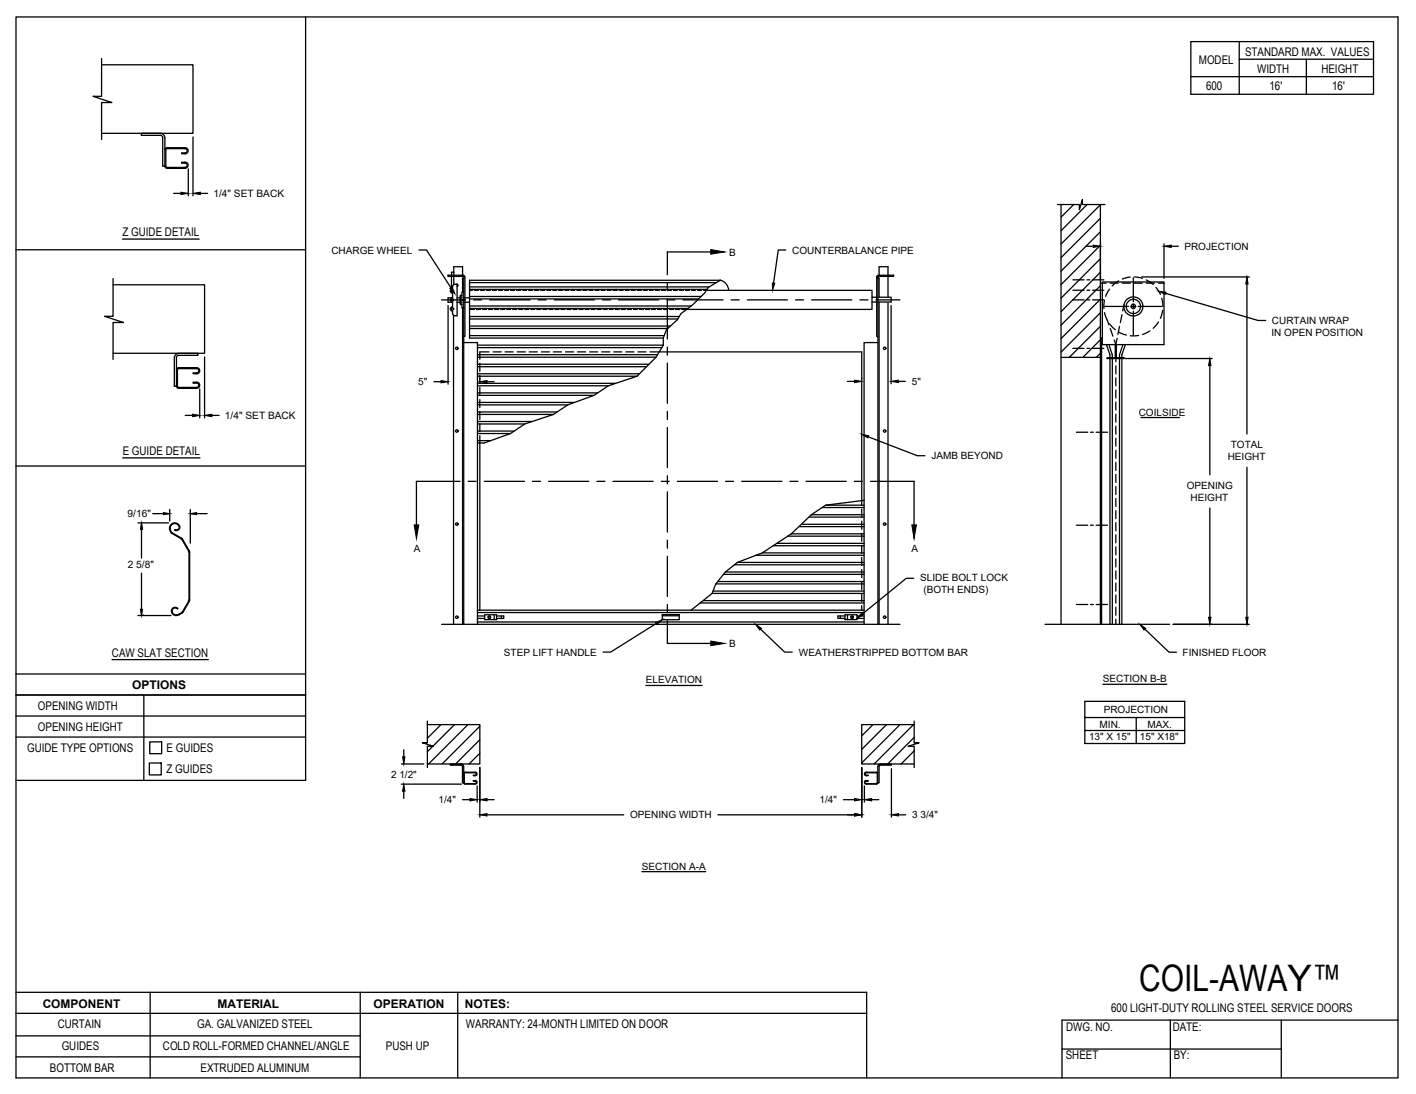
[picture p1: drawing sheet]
<svg xmlns="http://www.w3.org/2000/svg" width="279mm" height="216mm" viewBox="0 0 279 216" stroke-linecap="round" stroke-linejoin="round" font-family="sans-serif">
<!-- layer: ANNOTATIONS -->
<g fill="none" stroke="#000" stroke-width=".25">
<path d="M34.3 38.2h1.4M37.1 33.3v5.4M38.1 27v11.7M39.5 38.2h1.5M82.7 49.3h1.5l4.8 7.5M155 49.3h-1.4l-1 6.6M214.3 48.6h1.4M217.1 48.1v7.1M225.3 54.7h21.2M229.7 48.1v6.8M230 57.9l18.2 5.3h1.5M231.1 48.6h1.4"/>
<path d="M246 56v29.7M39.4 76.8v5.7M40.4 70.4v12.1M85.6 75.3h1.4M88.4 60.3v15.5M94.7 74.6v.3M96.1 75.3h1.4M167.2 75.3h1.4M170 74.5v.3M175.8 60.3v15.4M177.2 75.3h1.4M222.1 70.8h17.1"/>
<path d="M238.7 72.2v21.5M36.6 82h1.4M41.8 82h1.4M171.3 86.2l9.7 3.7h1.5M225.1 82.4h7.6M246 92.2v29.6M27.2 103.2h6.1M27.9 103.2v6.9M27.9 113.1v8.4M30.1 101.4h3.4M33.5 100.5v2.3M37.5 100.5v6.7"/>
<path d="M37.5 101.4h3.4M180.3 114.1h-1.5l-8.6 7.1M238.7 100.3v21.5M27.2 121.5h6.5M127.4 135.3h11.1M129.5 123l-9 5.7h-1.5M150.1 124.2l4.7 4.5h1.5M214.1 138.4h19.7v8.3h-19.7zM217.6 135h12.6M225.9 124.2l4.8 4.5h1.4M231.5 123.2h15M79.2 150.8h4.4"/>
<path d="M79.2 154.7h11.8M79.7 148v1.4M79.7 156.1v1.5M91.2 157.8h1.5M94.1 155.1v3.2M94.7 151.5v9.8M96.1 157.8h1.4M166.4 157.8h2.2M170 151.5v9.8M170.6 155.1v3.2M172 157.8h1.4M175.9 151.7v9.6"/>
<path d="M214.1 141.6h19.7M214.1 144.2h19.7M224.2 141.6v5.1M96.1 160.8h27M126.6 172h12.7M141.6 160.8h27M177.3 160.8h1.4"/>
</g>
<g fill="#000" stroke="#000" stroke-width=".2">
<path d="M35.7 37.9l1.4 .3-1.4 .2zM38.1 38.2l1.4-.3v.5zM88.8 56.9l.4-.3 .5 1.4zM152.4 55.9h.5l-.5 1.4zM215.7 48.4l1.4 .2-1.4 .2zM228.6 57.5l1.5 .2-.2 .4zM229.7 48.6l1.4-.2v.4zM246 54.7l.3 1.3h-.5zM87 75.1l1.4 .2-1.4 .3zM94.7 75.3l1.4-.2v.5zM168.6 75l1.4 .3-1.4 .2zM175.8 75.3l1.4-.3v.5z"/>
<path d="M238.7 70.8l.3 1.4h-.5zM38 81.7l1.4 .3-1.4 .2zM40.4 82l1.4-.3v.5zM170 85.7l1.4 .3-.1 .4zM27.9 103.2l.2 1.3h-.4zM32.2 101.2l1.3 .2-1.3 .2zM37.5 101.4l1.3-.2v.4zM27.7 120.2h.4l-.2 1.3zM129.4 122.9l1.3-.6-1.1 1zM149.1 123.2l1.1 .8-.3 .3zM170 121l.3 .3-1.2 .7zM224.9 123.2l1.2 .8-.4 .3z"/>
<path d="M238.5 121.8h.5l-.3 1.4zM245.8 121.8h.5l-.3 1.4zM79.4 149.4h.5l-.2 1.4zM79.7 154.7l.2 1.4h-.5zM92.7 157.6l1.4 .2-1.4 .3zM94.7 157.8l1.4-.2v.5zM168.6 157.6l1.4 .2-1.4 .3zM170.6 157.8l1.4-.2v.5zM94.7 160.8l1.4-.2v.4zM168.6 160.6l1.4 .2-1.4 .2zM175.9 160.8l1.4-.2v.4z"/>
</g>
<!-- layer: PUSH UP -->
<g fill="none" stroke="#000" stroke-width=".25">
<path d="M87.1 59.2h4.8M89.1 54.5v2.5M89.3 58.8a.43 .43 0 0 0-.4 .4 .43 .43 0 0 0 .4 .4M89.3 56.5l.2-.3 .7-.1v6.2l-.7-.1-.2-.3v-.5a.44 .44 0 0 1-.4-.4 .44 .44 0 0 1 .4-.5v-.9M89.3 56.6v.4a.43 .43 0 0 0-.4 .4 .43 .43 0 0 0 .4 .5M89.3 57.9v.9h-.9v.8h.9M89.5 54.3v-1.7h1.8v1.7M89.5 53.7h-.4v.6M89.5 54.5v1.7M90 56.1l.4 .1-.2 .4M90.2 58.8h.6M90.2 59.6h.6"/>
<path d="M90.9 58.4h-.1v1.6h.1M91.1 58.3h-.2v1.8h.2M91.5 57.6h-.4v3.2h.4M91.5 54.9h-.2v2.7M91.7 54.7l-.3-.4h-3v.2h3l.1 .2v68.5M91.7 54.7v11.7h-.2M91.7 58.8h.9M91.7 59.6h.9M92.6 57.1h46.9M92.6 58.5h45.7M92.6 59h45.3M92.6 56.6h47.3"/>
<path d="M92.6 55.8h48.7M92.6 57.3h.6M93.5 59.2h1.5M93.6 57.3h.8M94.8 57.3h.8M96 57.3h.8M96.6 59.2h8M97.2 57.3h.8M98.4 57.3h.7M99.5 57.3h.8M100.7 57.3h.8M101.9 57.3h.8"/>
<path d="M103.1 57.3h.8M104.3 57.3h.8M105.5 57.3h.8M106.2 59.2h1.6M106.7 57.3h.8M107.9 57.3h.8M109.1 57.3h.8M109.3 59.2h8M110.3 57.3h.8M111.4 57.3h.8M112.6 57.3h.8M113.8 57.3h.8"/>
<path d="M115 57.3h.8M116.2 57.3h.8M117.4 57.3h.8M118.6 57.3h.8M118.9 59.2h1.6M119.8 57.3h.8M121 57.3h.8M122 59.2h8M122.2 57.3h.8M123.4 57.3h.7M124.5 57.3h.8M125.7 57.3h.8"/>
<path d="M126.9 57.3h.8M128.1 57.3h.8M129.3 57.3h.8M130.5 57.3h.8M131.6 59.2h1.6M131.7 57.3h.8M132.9 57.3h.8M134.1 57.3h.8M134.7 59.2h8M135.3 57.3h.8M136.5 57.3h.7M137.6 57.3h.8"/>
<path d="M138.8 57.3h33.3v3.8h-37.6M142.1 55.3a2.19 2.19 0 0 1 1.7 2M142.1 55.3l-2.3 1.4-.8 1.2-2.4 2.3-2.2 1.7-.8 1.2-2.1 2-.6 1.6v1.4M142.1 55.3h-49.5v11.4h38.3M144.3 59.2h1.6M147.4 59.2h8M157 59.2h1.6M160.1 59.2h8M169.7 59.2h1.6M172.1 58.7h.9M172.1 59.6h.9M172.8 59.2h4.8"/>
<path d="M173.2 54.7v.2h.3v3.8M173.2 58.7h2.6v.9h-2.6M173.2 54.9v68.3M173.3 54.5l-.1 .2M173.3 54.5h3v-.2h-3l-.3 .2v11.9h.2M173.5 52.7v1.6M173.5 59.6v63.6M173.5 52.6h1.7v6M175.2 59.8v63.4M208.7 40.4h4.3v1l.6-2v1h4.4M209.4 40.4v82.8M211.7 59.2h2.2"/>
<path d="M211.7 57.3h2.2M211.7 55.2h2.2M211.9 40.4l-2.5 2.5M214.5 59.2h.5M214.5 57.3h.5M214.5 55.2h.5M214.5 40.4l-5.1 5.1M215.6 59.2h2.2M215.6 57.3h2.2M215.6 55.2h2.2M217.1 43.1l-7.7 7.7M217.1 45.7l-7.7 7.8"/>
<path d="M217.1 48.4l-7.7 7.8M217.1 51.1l-7.7 7.7M217.1 40.4v82.8M217.1 40.4l-7.7 7.8M217.1 53.7l-7.7 7.8M217.1 56.4l-7.7 7.8M217.1 59.1l-7.7 7.7M217.1 55.9h1.1M217.5 55.6h12.2v12.4h-12.2zM217.9 59.3l-.1 1.6M218.9 57.1l-.7 1.4M219 55.9h1.6"/>
<path d="M220.7 55.4l-1.3 1M221.4 55.9h1.6M223 54.7l-1.6 .4M223.6 54.8v4.7M223.8 55.9h1.6M223.8 54.7l1.6 .2M226.2 55.2l1.3 .9M226.2 55.9h1.6M228.1 56.7l.9 1.4M228.6 55.9h1.1M229.2 58.9l.3 1.6M89.5 62.2v61"/>
<path d="M91.3 60.8v62.4M91.5 67.6h2.7v55.6M92.6 66.2h38.4M92.6 62.5h41.4M92.6 64.3h39.7M92.6 64.8h39.2M92.6 62.9h41.1M92.6 61.1h1M92.6 60.4h43.8M92.6 60.9h43.1M94 61.1h.8M94.2 68.6h36.4"/>
<path d="M94.2 68.1h36.7M94.2 79.9h17.8M94.2 79.4h19.1M94.2 78h23M94.2 77.5h23.7M94.2 76.1h25.8M94.2 75.6h27.3M94.2 74.3h31.5M94.2 73.8h32M94.2 72.4h33.4M94.2 71.9h33.8M94.2 70.5h35.3"/>
<path d="M94.2 70h35.5M94.7 71.7v1.6M94.7 74.1v1.6M94.7 76.5v1.5M94.7 78.8v1.6M95.2 61.1h.8M96.4 61.1h.8M96.5 69.4h-1.8v1.5M97.3 69.4h1.6M97.6 61.1h.8M98.8 61.1h.8M99.7 69.4h1.6"/>
<path d="M100 61.1h.8M101.2 61.1h.8M102.1 69.4h1.6M102.4 61.1h.7M103.5 61.1h.8M104.4 69.4h1.6M104.7 61.1h.8M105.9 61.1h.8M106.8 69.4h1.6M107.1 61.1h.8M108.3 61.1h.8M109.2 69.4h1.6"/>
<path d="M109.5 61.1h.8M110.7 61.1h.8M111.6 69.4h1.6M111.9 61.1h.8M113.1 61.1h.8M114 69.4h1.5M114.3 61.1h.8M115.4 61.1h.8M116.4 69.4h1.5M116.6 61.1h.8M117.8 61.1h.8M118.7 69.4h1.6"/>
<path d="M119 61.1h.8M120.2 61.1h.8M121.1 69.4h1.6M121.4 61.1h.8M122.6 61.1h.8M123.5 69.4h1.6M123.8 61.1h.8M125 61.1h.8M125.7 74.3l-5.7 1.8-2.8 1.9-5.2 1.9-2.8 1.9h-15M125.9 69.4h1.6M126.2 61.1h.8M127.4 61.1h.8"/>
<path d="M128.2 69.4h41.8v30.3M128.5 61.1h.8M129.8 61.1h.7M130.9 68.1l-1.4 2.4-3.8 3.8M130.9 61.1h.8M132.1 61.1h.8M133.3 61.1h.8M173.2 67.6h-2.7v55.6M209.4 70.5h7.7M211.7 68.7h2.2M214.5 68.7h.5M215.6 68.7h2.2"/>
<path d="M217.1 61.7l-7.7 7.8M217.1 64.4l-6.1 6.1M217.1 67.1l-3.4 3.4M217.1 69.7l-.8 .8M217.1 66.7h.3v56.5M217.9 61.7l.6 1.5M218 60.5h4.7M218.3 68l.7 2v53.2M218.5 70.6h3.3v.2h-3.3zM218.5 63.2l.3 .9M218.8 68l.7 2v53.2M218.9 63.9l1.2 1.2"/>
<path d="M219.1 64.8l.5 1.5M219.8 67.1l.4 .9M220 70.6v-2.5h.3v2.5M220.2 68v1M220.2 69.8v1.6M220.2 72.2v1.6M220.2 74.6v1.6M220.2 77v1.5M220.2 79.3v1.6M220.4 66.8l-.2 1.2M220.7 65.5l1.6 .6M220.9 64.4l-.3 1.6"/>
<path d="M221.4 62.1l-.3 1.6M221.6 68l-.7 2v53.2M221.8 60.1l-.3 1.2M222.1 68l-.7 2v53.2M223.2 60.5h.9M223.6 60v.9M223.6 61.4v4.7M224.6 60.5h4.7M224.7 66.2l-1.7 .1M226.9 65.3l-1.5 .7M228.6 63.5l-1.1 1.3M229.4 61.3l-.4 1.5"/>
<path d="M94.2 81.3h15.7M94.2 83.2h10.8M94.2 83.7h9.3M94.2 85.1h7.2M94.2 85.6h6.5M94.2 87h2.6M94.7 81.2v1.6M94.7 83.6v1.6M94.7 86v34.4M109.2 81.8l-5.7 1.9-2.8 1.9-5.2 1.8h-1.3M162.9 99.7h7.6M170.5 98.7l-7.6 1-2.8 1.9"/>
<path d="M212.4 85.3h2.2M215.2 85.3h.5M216.3 85.3h2.2M220.2 81.7v1.6M220.2 84.1v1.6M220.2 86.5v1.6M220.2 88.9v1.5M220.2 91.2v1.6M220.2 93.6v1.6M220.2 96v1.6M220.2 98.4v1.6M138.2 119h32.3"/>
<path d="M138.7 118.5h31.8M140.5 117.1h30M140.7 116.6h29.8M141.2 115.2h29.3M141.6 114.8h28.9M142.7 113.3h27.8M143.1 112.9h27.4M144.9 111.5h25.6M145.5 111h25M149.2 109.6h21.3M150.4 109.1h20.1M152.6 107.7h17.9"/>
<path d="M153.3 107.2h17.2M155.4 105.8h15.1M156.1 105.3l-5.7 3.8-4.9 1.9-2.4 1.9-1.9 2.3-.7 1.9-4.1 3.3M156.1 105.3h14.4M157.8 103.9h12.7M158.4 103.5h12.1M159.7 102h10.8M160.1 101.6h10.4M160.1 101.6l-4 3.7M162.2 100.2h8.3M170 100.5v1.6M170 102.8v1.7"/>
<path d="M170 105.2v1.6M170 107.6v1.6M170 110v1.6M170 112.4v1.6M170 114.8v1.6M170 117.2v1.5M170 119.5v.9M212.4 103.7h2.2M212.4 119.3h2.2M215.2 103.7h.5M215.2 119.3h.5M216.3 103.7h2.2"/>
<path d="M216.3 119.3h2.2M220.2 100.8v1.6M220.2 103.1v1.6M220.2 105.5v1.6M220.2 107.9v1.6M220.2 110.3v1.6M220.2 112.7v1.6M220.2 115.1v1.5M220.2 117.4v1.6M220.2 119.8v1.6M87.1 123.2h90.5M94.2 122.7h76.3"/>
<path d="M94.2 120.9h76.3M94.2 120.4h76.3M94.2 122h1.4M94.2 121.6h1.4M95.6 121.3h2.4v1h-2.4zM97.5 121.3v1M98 121.6h1.4v.4h-1.4M98.9 121.6v.4M130.7 121.3h3.3v1h-3.3zM130.7 121.5h3.3M165.8 121.6v.4M166.7 121.6h-1.4v.4h1.4"/>
<path d="M166.7 121.3h2.4v1h-2.4zM167.2 121.3v1M169.1 122h1.4M169.1 121.6h1.4M206.2 123.2h24.6M220.2 122.2v1M83.4 146.6h.1M84.3 142.3v4.3h-.9l2.1 .7h-1.2v4.2M84.3 143h10.4v7.8h-10.4M85.4 147.3l-1.1 1.1M87 143l-2.7 2.7M88.8 150.8h2.2l.4 .2 .1 3.5h-.3v-3.4l-2.4-.1z"/>
<path d="M89.7 143l-4.3 4.3M91.5 154.5l.2 .2M91.7 152.5l-.1 .1v1.9l.1 .1M91.7 152.4l-.2 .2M91.7 152.4h2.1a.35 .35 0 0 1 .3 .3 .35 .35 0 0 1-.3 .4M91.7 152.5h2.1M92.3 143l-7.7 7.8M93.8 152.5l.2 .1v.3l-.6 .1v.1h.4M93.8 154a.35 .35 0 0 1 .3 .4 .35 .35 0 0 1-.3 .3h-2.1M93.8 154.1h-.4v.1h.5l.1 .2-.1 .2h-2.2M94.7 143.3l-7.5 7.5M94.7 146l-4.8 4.8"/>
<path d="M94.7 148.7l-2.1 2.1M170.9 154a.35 .35 0 0 0-.3 .4 .35 .35 0 0 0 .3 .3h2.1M170.9 152.5l-.2 .1v.3l.6 .1v.1h-.4M170.9 154.1h.4v.1h-.5l-.1 .2 .1 .2h2.2M170.9 152.5h2.1M172.3 143l-2.3 2.2M173 152.5l.1 .1v1.9l-.1 .1M173 152.4l.2 .2M173 152.4h-2.1a.35 .35 0 0 0-.3 .3 .35 .35 0 0 0 .3 .4M173.2 154.5l-.2 .2M173.3 151l.4-.2h2.2v.2l-2.4 .1v3.4h-.3zM174.9 143l-4.9 4.9"/>
<path d="M177.6 143l-7.6 7.6M180.3 143l-7.8 7.8M180.4 143h-10.4v7.8h10.4M180.4 142.3v4.3h1l-2.2 .7h1.2v4.2M180.4 145.5l-5.2 5.3M180.4 148.2l-2.6 2.6"/>
<circle cx="89.3" cy="57.4" r=".22"/>
<circle cx="89.3" cy="59.2" r=".22"/>
<circle cx="89.3" cy="61" r=".22"/>
<circle cx="90.1" cy="68.7" r=".24"/>
<circle cx="174.6" cy="68.7" r=".24"/>
<circle cx="223.6" cy="60.5" r=".43"/>
<circle cx="223.6" cy="60.5" r="1.41"/>
<circle cx="223.6" cy="60.5" r="1.88"/>
<circle cx="90.1" cy="85.1" r=".24"/>
<circle cx="174.6" cy="85.1" r=".24"/>
<circle cx="90.1" cy="103.4" r=".24"/>
<circle cx="174.6" cy="103.4" r=".24"/>
<circle cx="90.1" cy="121.8" r=".24"/>
<circle cx="96.6" cy="121.8" r=".24"/>
<circle cx="168.1" cy="121.8" r=".24"/>
<circle cx="174.6" cy="121.8" r=".24"/>
</g>
<!-- layer: SECTION CUTS -->
<g fill="none" stroke="#000" stroke-width=".25">
<path d="M131.7 55.8v1.6M131.7 59v7.9M140.3 49.7h-8.6v4.5M131.7 68.5v1.6M131.7 71.7v7.9M90.8 95h-8.6v8.6M92.4 95h1.6M95.5 95h8M105.1 95h1.6M108.2 95h8M117.8 95h1.6M120.9 95h8"/>
<path d="M130.5 95h1.6M131.7 81.2v1.6M131.7 84.4v7.9M131.7 93.9v1.6M131.7 97.1v7.9M133.6 95h8M143.2 95h1.6M146.3 95h8M155.9 95h1.6M159 95h8M168.6 95h1.6M171.7 95h8.7v8.6"/>
<path d="M131.7 106.6v1.6M131.7 109.8v7.9M131.7 119.3v1.6M131.7 122.5v4.5h8.6"/>
</g>
<path d="M140.3 49.3l2.7 .4-2.7 .5zM81.7 103.6h.9l-.4 2.7zM179.9 103.6h.9l-.4 2.7zM140.3 126.5l2.7 .5-2.7 .4z" fill="#000" stroke="#000" stroke-width=".2"/>
<!-- layer: ANNOTATIONS -->
<path d="M27.9 120.1h.1M28.2 121.5h.1" fill="none" stroke="#000" stroke-width=".2"/>
<!-- layer: DETAILS -->
<g fill="none" stroke="#000" stroke-width=".25">
<path d="M20 12.8h18.1v13.5h-18.1M20 11.6v7.4h-1.6l3.7 1.2h-2.1v7.3M32.1 27.1l-.2-.3-.2-.1h-3.8v-.4h3.7a.92 .92 0 0 1 .9 .9v5.6M32.1 27.2v5.6h.4M32.5 32.8l.2 .4h.2M32.9 29.3l-.2 .3 .1 3.4h3.7M33 33.2h3.5M33 29.3h3.5M36.5 32a.6 .6 0 0 1 .6 .6 .6 .6 0 0 1-.6 .6M36.5 29.1a.6 .6 0 0 1 .6 .6 .6 .6 0 0 1-.6 .7M36.5 30.2h-.7v.1l.7 .1M36.5 32.2a.41 .41 0 0 1 .4 .4 .41 .41 0 0 1-.4 .4"/>
<path d="M36.5 29.3a.41 .41 0 0 1 .4 .5 .41 .41 0 0 1-.4 .4M36.5 32h-.7v.2h.7M36.5 29.1h-3.6l-.3 .3-.1 .2M22.3 56.2h18.1v13.5h-18.1M22.3 55v7.4h-1.7l3.8 1.2h-2.1v7.4M34.8 70.6l.2-.4 .2-.1h3.9v-.4h-3.8a.92 .92 0 0 0-.9 1v5.5h.4v-5.6M34.8 76.2l.1 .2 .3 .2M34.8 73l.2-.4h.2h3.6a.6 .6 0 0 1 .6 .6 .6 .6 0 0 1-.6 .6l-.7-.1v-.1h.7M35 76.2l.2 .3h3.6M35 73v3.2M35.2 72.7l-.2 .3M35.2 72.7h3.6a.41 .41 0 0 1 .4 .5 .41 .41 0 0 1-.4 .4"/>
<path d="M35.2 76.6h3.6M38.8 76.4a.41 .41 0 0 0 .4-.4 .41 .41 0 0 0-.4-.4h-.7v-.2h.7a.6 .6 0 0 1 .6 .6 .6 .6 0 0 1-.6 .6M33.9 105.2l1.9 1.2 1.4 2.4M34.5 104.5a.55 .55 0 0 0 .8-.2 .55 .55 0 0 0-.1-.7 .98 .98 0 0 0-1.5 .1 .98 .98 0 0 0 .2 1.4l1.9 1.1M34.6 104.5l-.1 .1a.71 .71 0 0 0 1-.4 .71 .71 0 0 0-.5-.9 1.12 1.12 0 0 0-1.4 .5 1.12 1.12 0 0 0 .3 1.4M35.8 106.2l1.6 2.8v9.4l-1.3 2.4M37.2 108.7v9.9M37.2 118.6l-1.2 2.1a1.38 1.38 0 0 1-1.8 .4 .63 .63 0 0 1-.1-.9 .63 .63 0 0 1 .9-.1M35 120.2l.1-.1a.8 .8 0 0 0-1.3 .4 .8 .8 0 0 0 .9 1l.6-.2M36.1 120.8l-.8 .5"/>
</g>
<!-- layer: TITLE BLOCK -->
<g fill="none" stroke="#000" stroke-width=".25">
<path d="M3.2 3.3h272.6v209.4h-272.6zM60.3 3.3v150.7h-57.1M235 8.2h36v10.4h-36zM235 15.1h36M244.5 11.7h26.5M244.5 8.2v10.4M3.2 49.3h57.1M24.2 47.2h15.1M3.2 92h57.1M24.2 90.4h15.3M3.2 137.2h57.1M3.2 133h57.1"/>
<path d="M22.1 130.2h19M28.4 137.2v16.8M3.2 141.3h57.1M3.2 145.5h57.1M29.5 150.6h2.3v2.3h-2.3zM29.5 146.4h2.4v2.3h-2.4zM3.2 200h167.8M3.2 195.8h167.8v16.9M29.6 195.8v16.9M71.1 195.8v16.9M90.3 195.8v16.9M3.2 208.6h67.9"/>
<path d="M3.2 204.4h67.9M209.6 207h43.2M230.9 201.3v11.4M252.8 201.3v11.4M275.8 201.3h-66.2v11.4"/>
</g>
<!-- layer: 0 -->
<path d="M257.8 11.7v6.9" fill="none" stroke="#000" stroke-width=".25"/>
<text font-size="7.2" x="224.8" y="195.5">COIL-AWAY™</text>
<g font-size="2.4">
<text x="245.7" y="11.1">STANDARD MAX. VALUES</text>
<text x="236.6" y="12.7">MODEL</text>
<text x="238" y="17.8">600</text>
<text x="248.1" y="14.4">WIDTH</text>
<text x="250.5" y="17.8">16'</text>
<text x="260.7" y="14.4">HEIGHT</text>
<text x="262.8" y="17.8">16'</text>
<text x="24.2" y="46.7">Z GUIDE DETAIL</text>
<text x="24.2" y="89.9">E GUIDE DETAIL</text>
<text x="22.1" y="129.7">CAW SLAT SECTION</text>
<text x="26.1" y="135.9">OPTIONS</text>
<text x="7.5" y="140.1">OPENING WIDTH</text>
<text x="5.4" y="148.4">GUIDE TYPE OPTIONS</text>
<text x="7.5" y="144.3">OPENING HEIGHT</text>
<text x="32.9" y="148.5">E GUIDES</text>
<text x="32.9" y="152.6">Z GUIDES</text>
<text x="8.4" y="198.9">COMPONENT</text>
<text x="11.4" y="202.8">CURTAIN</text>
<text x="38.9" y="202.9">GA. GALVANIZED STEEL</text>
<text x="42.9" y="198.8">MATERIAL</text>
<text x="73.7" y="198.9">OPERATION</text>
<text x="91.7" y="198.9">NOTES:</text>
<text x="91.9" y="202.8">WARRANTY: 24-MONTH LIMITED ON DOOR</text>
<text x="210.4" y="203.6">DWG. NO.</text>
<text x="219.2" y="199.8">600 LIGHT-DUTY ROLLING STEEL SERVICE DOORS</text>
<text x="231.4" y="203.4">DATE:</text>
<text x="12.2" y="207.3">GUIDES</text>
<text x="32.2" y="207.2">COLD ROLL-FORMED CHANNEL/ANGLE</text>
<text x="76.1" y="207.3">PUSH UP</text>
<text x="210.3" y="209.1">SHEET</text>
<text x="231.6" y="209">BY:</text>
<text x="9.8" y="211.5">BOTTOM BAR</text>
<text x="39.6" y="211.6">EXTRUDED ALUMINUM</text>
</g>
<g font-size="2">
<text x="42.1" y="38.9">1/4&quot; SET BACK</text>
<text x="65.4" y="50.1">CHARGE WHEEL</text>
<text x="143.8" y="50.5">B</text>
<text x="156.3" y="50.1">COUNTERBALANCE PIPE</text>
<text x="233.7" y="49.3">PROJECTION</text>
<text x="251" y="64">CURTAIN WRAP</text>
<text x="250.9" y="66.3">IN OPEN POSITION</text>
<text x="82.5" y="76">5&quot;</text>
<text x="179.9" y="75.9">5&quot;</text>
<text x="44.4" y="82.7">1/4&quot; SET BACK</text>
<text x="224.7" y="82">COILSIDE</text>
<text x="242.9" y="88.4">TOTAL</text>
<text x="183.8" y="90.7">JAMB BEYOND</text>
<text x="242.3" y="90.8">HEIGHT</text>
<text x="234.2" y="96.5">OPENING</text>
<text x="234.9" y="98.9">HEIGHT</text>
<text x="25.2" y="102.1">9/16&quot;</text>
<text x="25.2" y="112.1">2 5/8&quot;</text>
<text x="81.7" y="108.9">A</text>
<text x="179.9" y="108.9">A</text>
<text x="181.6" y="114.7">SLIDE BOLT LOCK</text>
<text x="182.2" y="117.1">(BOTH ENDS)</text>
<text x="99.4" y="129.4">STEP LIFT HANDLE</text>
<text x="143.8" y="127.8">B</text>
<text x="157.6" y="129.4">WEATHERSTRIPPED BOTTOM BAR</text>
<text x="233.3" y="129.4">FINISHED FLOOR</text>
<text x="127.4" y="134.9">ELEVATION</text>
<text x="217.6" y="134.6">SECTION B-B</text>
<text x="217" y="143.6">MIN.</text>
<text x="217.8" y="140.8">PROJECTION</text>
<text x="226.4" y="143.6">MAX.</text>
<text x="214.9" y="146">13&quot; X 15&quot;</text>
<text x="224.9" y="146">15&quot; X18&quot;</text>
<text x="77.2" y="153.5">2 1/2&quot;</text>
<text x="86.6" y="158.5">1/4&quot;</text>
<text x="124.3" y="161.5">OPENING WIDTH</text>
<text x="161.7" y="158.5">1/4&quot;</text>
<text x="180" y="161.5">3 3/4&quot;</text>
<text x="126.6" y="171.6">SECTION A-A</text>
</g>
</svg>
